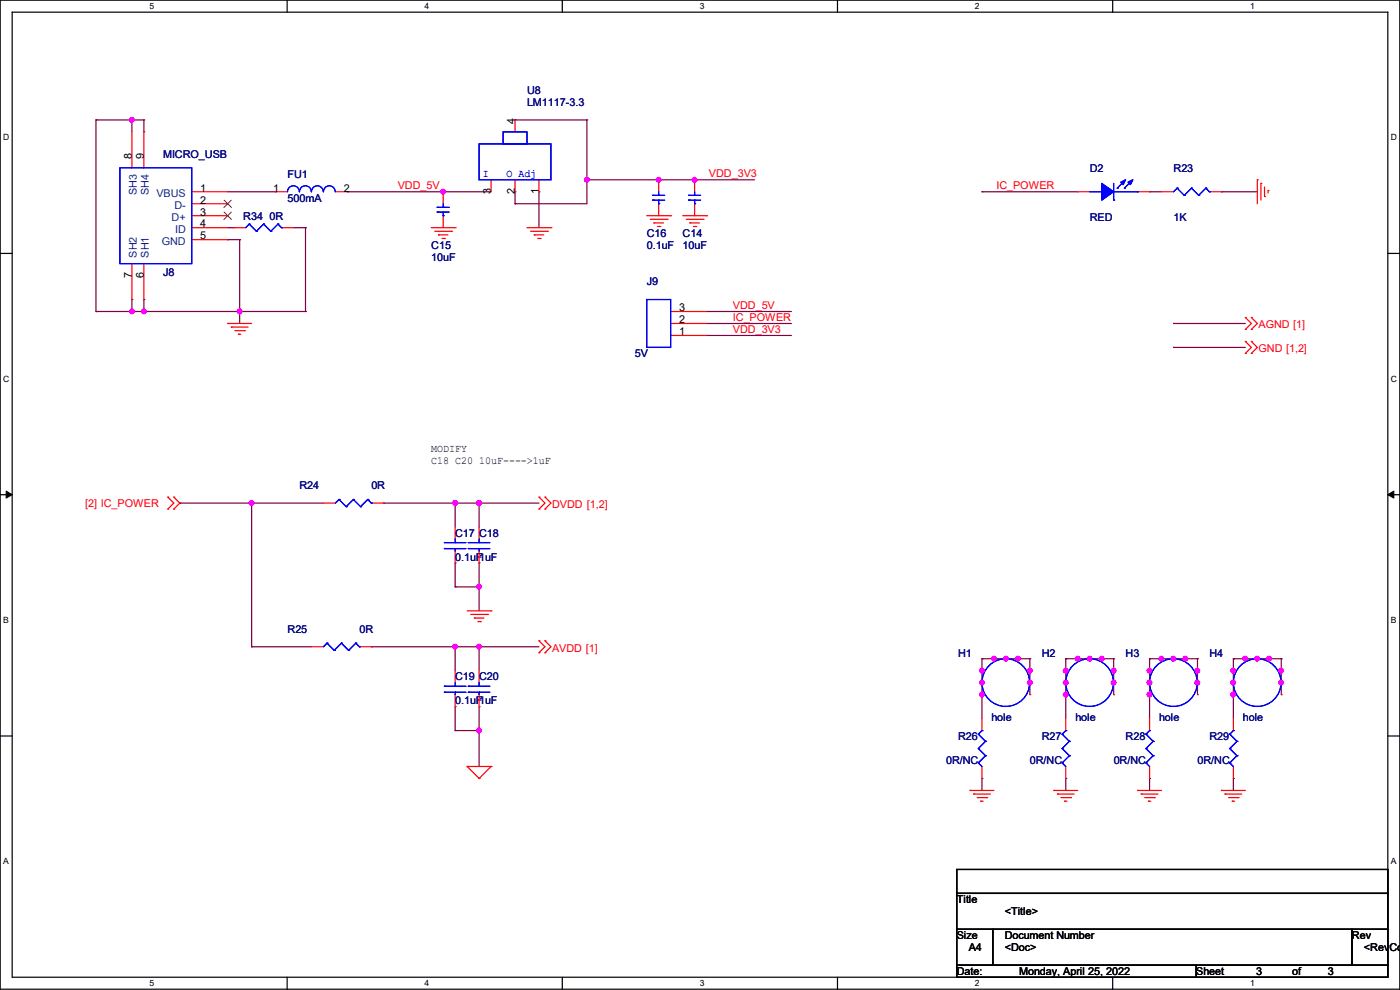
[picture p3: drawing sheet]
<svg xmlns="http://www.w3.org/2000/svg" width="297mm" height="210mm" viewBox="0 0 297 210" stroke-linecap="round" stroke-linejoin="round" font-family="sans-serif">
<path d="M0 0h297v209.8h-297zM2.6 2.6h291.8v204.7h-291.8z" fill="none" stroke="#000" stroke-width=".25"/>
<g fill="#fff">
<path d="M31.7 .3h1v2h-1z"/>
<path d="M31.7 207.6h1v1.9h-1z"/>
</g>
<path d="M60.9 0v2.6M60.9 207.3v2.5" fill="none" stroke="#000" stroke-width=".25"/>
<g fill="#fff">
<path d="M90.1 .3h1v2h-1z"/>
<path d="M90.1 207.6h1v1.9h-1z"/>
</g>
<path d="M119.3 0v2.6M119.3 207.3v2.5" fill="none" stroke="#000" stroke-width=".25"/>
<g fill="#fff">
<path d="M148.5 .3h.9v2h-.9z"/>
<path d="M148.5 207.6h.9v1.9h-.9z"/>
</g>
<path d="M177.7 0v2.6M177.7 207.3v2.5" fill="none" stroke="#000" stroke-width=".25"/>
<g fill="#fff">
<path d="M206.8 .3h1v2h-1z"/>
<path d="M206.8 207.6h1v1.9h-1z"/>
</g>
<path d="M236.1 0v2.6M236.1 207.3v2.5" fill="none" stroke="#000" stroke-width=".25"/>
<g fill="#fff">
<path d="M265.2 .3h1v2h-1z"/>
<path d="M265.2 207.6h1v1.9h-1z"/>
<path d="M.7 28.2h1.2v1.9h-1.2z"/>
<path d="M295.1 28.2h1.2v1.9h-1.2z"/>
<path d="M.7 79.3h1.2v2h-1.2z"/>
<path d="M295.1 79.3h1.2v2h-1.2z"/>
</g>
<path d="M0 53.8h2.6M294.4 53.8h2.6" fill="none" stroke="#000" stroke-width=".25"/>
<g fill="#fff">
<path d="M.7 130.5h1.2v2h-1.2z"/>
<path d="M295.1 130.5h1.1v2h-1.1z"/>
</g>
<path d="M0 104.9h2.6M294.4 104.9h2.6" fill="none" stroke="#000" stroke-width=".25"/>
<path d="M1.3 104.2l1.3 .7-1.3 .8zM294.4 104.9l1.3-.7v1.5z" fill="#000" stroke="#000" stroke-width=".21"/>
<g fill="#fff">
<path d="M.7 181.7h1.2v2h-1.2z"/>
<path d="M295.1 181.7h1.1v2h-1.1z"/>
</g>
<path d="M0 156.1h2.6M294.4 156.1h2.6M203 184.4h91.4v5.1h-91.4zM203 189.5h91.4v7.6h-91.4zM203 197.1h7.6v7.7h-7.6zM210.6 197.1h76.2v7.7h-76.2zM286.8 197.1h7.6v7.7h-7.6zM203 204.8h50.8v2.5h-50.8zM253.8 204.8h40.6v2.5h-40.6z" fill="none" stroke="#000" stroke-width=".25"/>
<g fill="none" stroke="#800040" stroke-width=".25">
<path d="M20.4 25.4h.1M20.4 25.4h10.1M20.4 25.4v40.7M28 25.4h.1M28 25.4v2.6M30.5 28h.1M30.5 25.4h.1M30.5 25.4v2.6M109.3 25.4h.1M109.3 25.4h15.2M124.5 25.4h.1M124.5 38.1h.1"/>
<path d="M124.5 25.4v17.8h-15.2M124.5 38.1h35.6M139.7 38.1h.1M147.4 38.1h.1M48.3 50.8h.1M48.3 40.7h10.2M48.3 50.8h2.5M48.3 48.3h1.3M49.6 48.3h.1M50.8 50.8h.1M50.8 50.8v17.8M58.5 40.7h.1"/>
<path d="M62.3 48.3h2.5M64.8 48.3h.1M64.8 48.3v17.8M73.7 40.7h.1M73.7 40.7h30.5M94 40.7h.1M109.3 40.7h.1M109.3 43.2h.1M109.3 40.7v2.5M114.3 40.7h.1M114.3 40.7v7.6M208.3 40.7h.1"/>
<path d="M208.3 40.7h20.3M243.9 40.7h.1M243.9 40.7h2.5M259.1 40.7h.1M259.1 40.7h7.6M20.4 66.1h.1M20.4 66.1h44.4M28 63.5h.1M28 66.1h.1M28 63.5v2.6M30.5 63.5h.1M30.5 66.1h.1"/>
<path d="M30.5 63.5v2.6M50.8 66.1h.1M64.8 66.1h.1M149.9 66.1h17.8M149.9 68.6h17.8M149.9 71.2h17.8M167.7 68.6h.1M167.7 66.1h.1M167.7 71.2h.1M249 68.6h.1M249 73.7h.1M249 68.6h15.2"/>
<path d="M249 73.7h15.2M38.1 106.7h.1M38.1 106.7h30.5M53.4 106.7h.1M53.4 106.7v30.5M81.3 106.7h.1M81.3 106.7h33M96.6 106.7h.1M96.6 119.4h.1M96.6 106.7v5.1M96.6 119.4v5.1M101.6 106.7h.1"/>
<path d="M101.6 119.4h.1M101.6 106.7v5.1M101.6 119.4v10.2M53.4 137.2h.1M53.4 137.2h12.7M78.8 137.2h.1M78.8 137.2h35.5M96.6 124.5h.1M96.6 137.2h.1M96.6 137.2v5.1M96.6 124.5h5M101.6 124.5h.1"/>
<path d="M101.6 137.2h.1M101.6 137.2v5.1M208.3 139.7h.1M208.3 139.7h10.2M208.3 139.7v12.7M210.9 139.7h.1M213.4 139.7h.1M215.9 139.7h.1M218.5 139.7h.1M218.5 139.7v7.7M226.1 139.7h.1M226.1 139.7h10.2"/>
<path d="M226.1 139.7v12.7M228.6 139.7h.1M231.2 139.7h.1M233.7 139.7h.1M236.3 139.7h.1M236.3 139.7v7.7M243.9 139.7h.1M243.9 139.7h10.1M243.9 139.7v12.7M246.4 139.7h.1M249 139.7h.1M251.5 139.7h.1"/>
<path d="M254 139.7h.1M254 139.7v7.7M261.7 139.7h.1M261.7 139.7h10.1M261.7 139.7v12.7M264.2 139.7h.1M266.7 139.7h.1M269.3 139.7h.1M271.8 139.7h.1M271.8 139.7v7.7M96.6 149.9h.1M96.6 155h.1"/>
<path d="M96.6 149.9v5.1M96.6 155h5M101.6 149.9h.1M101.6 155h.1M101.6 149.9v12.7M208.3 142.3h.1M208.3 144.8h.1M208.3 147.4h.1M218.5 142.3h.1M218.5 144.8h.1M226.1 142.3h.1M226.1 144.8h.1"/>
<path d="M226.1 147.4h.1M236.3 142.3h.1M236.3 144.8h.1M243.9 142.3h.1M243.9 144.8h.1M243.9 147.4h.1M254 142.3h.1M254 144.8h.1M261.7 142.3h.1M261.7 144.8h.1M261.7 147.4h.1M271.8 142.3h.1"/>
<path d="M271.8 144.8h.1M208.3 165.1h.1M208.3 165.1v2.6M226.1 165.1h.1M226.1 165.1v2.6M243.9 165.1h.1M243.9 165.1v2.6M261.7 165.1h.1M261.7 165.1v2.6"/>
</g>
<g fill="#f0f" stroke="#f0f" stroke-width=".25">
<circle cx="124.5" cy="38.1" r=".49"/>
<circle cx="139.7" cy="38.1" r=".49"/>
<circle cx="147.3" cy="38.1" r=".49"/>
<circle cx="94" cy="40.7" r=".49"/>
<circle cx="50.8" cy="66.1" r=".49"/>
<circle cx="28" cy="66.1" r=".49"/>
<circle cx="30.5" cy="66.1" r=".49"/>
<circle cx="53.4" cy="106.7" r=".49"/>
<circle cx="96.5" cy="106.7" r=".49"/>
<circle cx="101.6" cy="106.7" r=".49"/>
<circle cx="101.6" cy="124.5" r=".49"/>
<circle cx="96.5" cy="137.2" r=".49"/>
<circle cx="101.6" cy="137.2" r=".49"/>
<circle cx="101.6" cy="155" r=".49"/>
<circle cx="210.8" cy="139.7" r=".49"/>
<circle cx="208.3" cy="142.3" r=".49"/>
<circle cx="215.9" cy="139.7" r=".49"/>
<circle cx="213.4" cy="139.7" r=".49"/>
<circle cx="218.5" cy="142.3" r=".49"/>
<circle cx="226.1" cy="142.3" r=".49"/>
<circle cx="231.2" cy="139.7" r=".49"/>
<circle cx="228.6" cy="139.7" r=".49"/>
<circle cx="233.7" cy="139.7" r=".49"/>
<circle cx="236.2" cy="142.3" r=".49"/>
<circle cx="246.4" cy="139.7" r=".49"/>
<circle cx="243.9" cy="142.3" r=".49"/>
<circle cx="251.5" cy="139.7" r=".49"/>
<circle cx="248.9" cy="139.7" r=".49"/>
<circle cx="254" cy="142.3" r=".49"/>
<circle cx="264.2" cy="139.7" r=".49"/>
<circle cx="261.6" cy="142.3" r=".49"/>
<circle cx="269.3" cy="139.7" r=".49"/>
<circle cx="266.7" cy="139.7" r=".49"/>
<circle cx="271.8" cy="142.3" r=".49"/>
<circle cx="236.2" cy="144.8" r=".49"/>
<circle cx="208.3" cy="144.8" r=".49"/>
<circle cx="218.5" cy="144.8" r=".49"/>
<circle cx="226.1" cy="147.3" r=".49"/>
<circle cx="226.1" cy="144.8" r=".49"/>
<circle cx="243.9" cy="147.3" r=".49"/>
<circle cx="243.9" cy="144.8" r=".49"/>
<circle cx="254" cy="144.8" r=".49"/>
<circle cx="261.6" cy="144.8" r=".49"/>
<circle cx="271.8" cy="144.8" r=".49"/>
<circle cx="208.3" cy="147.3" r=".49"/>
<circle cx="28" cy="25.4" r=".49"/>
<circle cx="261.6" cy="147.3" r=".49"/>
</g>
<g fill="none" stroke="#f00" stroke-width=".25">
<path d="M28 28v7.6M30.5 28v7.6M104.2 38.1v2.6M109.3 25.4v2.6M109.3 38.1v2.6M114.3 38.1v2.6M139.7 38.1v2.6M147.4 38.1v2.6M266.7 38.1h.1M266.7 38.1v5.1M267.5 38.9h.1M267.5 38.9v3.6"/>
<path d="M268.3 39.7v2M28 55.9v7.6M30.5 55.9v7.6M40.7 45.8h7.6M40.7 48.3h7.6M40.7 40.7h7.6M40.7 43.2h7.6M40.7 50.8h7.6M49.6 48.3h2.5M58.5 40.7h2.5M59.7 48.3h2.6M71.2 40.7h2.5"/>
<path d="M91.5 48.3h5.1M92.2 49.1h3.6M93 49.8h.1M93 49.8h2M93.8 50.6h.5M94 40.7v2.5M94 45.8v2.5M94.3 50.6h.1M95.8 49.1h.1M96.6 48.3h.1M111.8 48.3h5.1M112.6 49.1h3.5"/>
<path d="M113.3 49.8h.1M113.3 49.8h2.1M114.1 50.6h.5M114.6 50.6h.1M116.1 49.1h.1M116.9 48.3h.1M137.2 45.8h5.1M138 46.5h3.5M138.7 47.3h.1M138.7 47.3h2.1M139.5 48h.5M139.7 43.2v2.6"/>
<path d="M140 48h.1M141.5 46.5h.1M142.3 45.8h.1M144.8 45.8h5.1M145.6 46.5h3.5M146.3 47.3h.1M146.3 47.3h2.1M147.1 48h.5M147.4 43.2v2.6M147.6 48h.1M149.1 46.5h.1M149.9 45.8h.1"/>
<path d="M228.6 40.7h2.6M241.3 40.7h2.6M246.4 40.7h2.6M256.6 40.7h2.5M268.3 41.7h.1M269 40.4h.1M269 40.4v.5M48.3 68.6h.1M48.3 68.6h5.1M49.1 69.4h.1M49.1 69.4h3.5M49.8 70.1h2.1"/>
<path d="M50.6 70.9h.1M50.6 70.9h.5M51.9 70.1h.1M142.3 68.6h7.6M142.3 71.2h7.6M142.3 66.1h7.6M264.2 67.4h.1M264.2 69.9h.1M264.2 72.4h.1M264.2 75h.1M264.2 67.4l1.3 1.2-1.3 1.3M264.2 72.4l1.3 1.3-1.3 1.3"/>
<path d="M265.5 67.4h.1M265.5 69.9h.1M265.5 72.4h.1M265.5 75h.1M265.5 67.4l1.2 1.2-1.2 1.3M265.5 72.4l1.2 1.3-1.2 1.3M35.6 108h.1M35.6 105.5h.1M35.6 105.5l1.3 1.2-1.3 1.3M36.9 105.5h.1M36.9 108h.1M36.9 105.5l1.2 1.2-1.2 1.3"/>
<path d="M68.6 106.7h2.6M78.8 106.7h2.5M96.6 111.8v2.5M96.6 116.9v2.5M101.6 111.8v2.5M101.6 116.9v2.5M114.3 105.5h.1M114.3 108h.1M114.3 105.5l1.3 1.2-1.3 1.3M115.6 105.5h.1M115.6 108h.1M115.6 105.5l1.3 1.2-1.3 1.3"/>
<path d="M66.1 137.2h2.5M76.2 137.2h2.6M99.1 129.6h5.1M99.9 130.3h3.5M100.6 131.1h.1M100.6 131.1h2.1M101.4 131.9h.5M101.9 131.9h.1M103.4 130.3h.1M104.2 129.6h.1M114.3 135.9h.1M114.3 138.5h.1"/>
<path d="M114.3 135.9l1.3 1.3-1.3 1.3M115.6 135.9h.1M115.6 138.5h.1M115.6 135.9l1.3 1.3-1.3 1.3M210.9 139.7h.1M213.4 139.7h.1M215.9 139.7h.1M228.6 139.7h.1M231.2 139.7h.1M233.7 139.7h.1M246.4 139.7h.1M249 139.7h.1"/>
<path d="M251.5 139.7h.1M264.2 139.7h.1M266.7 139.7h.1M269.3 139.7h.1M96.6 142.3v2.5M96.6 147.4v2.5M101.6 142.3v2.5M101.6 147.4v2.5M208.3 147.4h.1M208.3 144.8h.1M208.3 142.3h.1M208.3 152.4v2.6"/>
<path d="M218.5 142.3h.1M218.5 144.8h.1M218.5 147.4h.1M226.1 147.4h.1M226.1 144.8h.1M226.1 142.3h.1M226.1 152.4v2.6M236.3 142.3h.1M236.3 144.8h.1M236.3 147.4h.1M243.9 147.4h.1M243.9 144.8h.1"/>
<path d="M243.9 142.3h.1M243.9 152.4v2.6M254 142.3h.1M254 144.8h.1M254 147.4h.1M261.7 147.4h.1M261.7 144.8h.1M261.7 142.3h.1M261.7 152.4v2.6M271.8 142.3h.1M271.8 144.8h.1M271.8 147.4h.1"/>
<path d="M99.1 162.6h.1M99.1 162.6h5.1M99.1 162.6l2.5 2.5M101.6 165.1h.1M104.2 162.6h.1M104.2 162.6l-2.6 2.5M205.8 167.7h.1M205.8 167.7h5.1M206.5 168.4h.1M206.5 168.4h3.6M207.3 169.2h2M208.1 170h.1"/>
<path d="M208.1 170h.5M208.3 162.6v2.5M209.3 169.2h.1M223.6 167.7h.1M223.6 167.7h5M224.3 168.4h.1M224.3 168.4h3.6M225.1 169.2h2M225.8 170h.1M225.8 170h.6M226.1 162.6v2.5M227.1 169.2h.1"/>
<path d="M241.3 167.7h.1M241.3 167.7h5.1M242.1 168.4h.1M242.1 168.4h3.6M242.9 169.2h2M243.6 170h.1M243.6 170h.5M243.9 162.6v2.5M244.9 169.2h.1M259.1 167.7h.1M259.1 167.7h5.1M259.9 168.4h.1"/>
<path d="M259.9 168.4h3.5M260.6 169.2h2.1M261.4 170h.1M261.4 170h.5M261.7 162.6v2.5M262.7 169.2h.1"/>
</g>
<g fill="none" stroke="#00f" stroke-width=".25">
<path d="M25.4 35.6h15.3v20.3h-15.3zM101.6 30.5h15.3v7.6h-15.3zM106.7 28h5.1v2.5h-5.1zM236.3 38.9v3.6M237 39.9h.1M238.5 39.9h.1M238.5 38.4l-1.5 1.5M240.1 38.4l-1.6 1.5M249.7 39.9h.1M249.7 39.9l-.7 .8M249.7 39.9l1.5 1.5M252.8 39.9h.1"/>
<path d="M252.8 39.9l-1.6 1.5M252.8 39.9l1.5 1.5M255.8 39.9h.1M255.8 39.9l-1.5 1.5M255.8 39.9l.8 .8M52.9 47.5h.1M52.9 47.5l-.8 .8M52.9 47.5l1.5 1.6M54.4 49.1h.1M55.9 47.5h.1M55.9 47.5l-1.5 1.6M55.9 47.5l1.5 1.6"/>
<path d="M57.4 49.1h.1M59 47.5h.1M59 47.5l-1.6 1.6M59 47.5l.7 .8M59.7 48.3h.1M61 40.7a1.25 1.25 0 0 1 1.3-1.3 1.25 1.25 0 0 1 1.2 1.3M63.5 40.7a1.25 1.25 0 0 1 1.3-1.3 1.25 1.25 0 0 1 1.2 1.3M66.1 40.7a1.25 1.25 0 0 1 1.2-1.3 1.25 1.25 0 0 1 1.3 1.3M68.6 40.7a1.25 1.25 0 0 1 1.3-1.3 1.25 1.25 0 0 1 1.2 1.3M92.8 44h.1M92.8 45h.1M92.8 44h2.5"/>
<path d="M92.8 45h2.5M94 45.8h.1M94 44h.1M94 43.2v.8M94 45v.8M138.5 41.4h.1M138.5 42.5h.1M138.5 41.4h2.5M138.5 42.5h2.5M139.7 43.2h.1M139.7 41.4h.1M139.7 40.7v.7"/>
<path d="M139.7 42.5v.7M146.1 41.4h.1M146.1 42.5h.1M146.1 41.4h2.5M146.1 42.5h2.5M147.4 43.2h.1M147.4 41.4h.1M147.4 40.7v.7M147.4 42.5v.7M231.2 40.7h2.5M233.7 40.7h.1M236.3 42.5h.1"/>
<path d="M236.3 40.7h5M241.3 40.7h.1M251.2 41.4h.1M254.3 41.4h.1M256.6 40.7h.1M137.2 63.5h5.1v10.2h-5.1zM71.9 106h.1M71.9 106l-.7 .7M71.9 106l1.5 1.5M73.4 107.5h.1M75 106h.1M75 106l-1.6 1.5"/>
<path d="M75 106l1.5 1.5M76.5 107.5h.1M78 106h.1M78 106l-1.5 1.5M78 106l.8 .7M78.8 106.7h.1M94.3 115.1h.1M94.3 116.4h.1M94.3 115.1h4.5M94.3 116.4h4.5M96.6 116.4h.1M96.6 115.1h.1"/>
<path d="M96.6 114.3v.8M96.6 116.4v.5M99.4 115.1h.1M99.4 116.4h.1M99.4 115.1h4.5M99.4 116.4h4.5M101.6 116.4h.1M101.6 115.1h.1M101.6 114.3v.8M101.6 116.4v.5M69.4 136.4h.1M69.4 136.4l-.8 .8"/>
<path d="M69.4 136.4l1.5 1.6M70.9 138h.1M72.4 136.4h.1M72.4 136.4l-1.5 1.6M72.4 136.4l1.6 1.6M74 138h.1M75.5 136.4h.1M75.5 136.4l-1.5 1.6M75.5 136.4l.7 .8M76.2 137.2h.1M94.3 145.6h.1M94.3 146.9h.1"/>
<path d="M94.3 145.6h4.5M94.3 146.9h4.5M96.6 146.9h.1M96.6 145.6h.1M96.6 144.8v.8M96.6 146.9v.5M99.4 145.6h.1M99.4 146.9h.1M99.4 145.6h4.5M99.4 146.9h4.5M101.6 146.9h.1M101.6 145.6h.1"/>
<path d="M101.6 144.8v.8M101.6 146.9v.5M207.6 158.8h.1M207.6 155.7h.1M207.6 158.8l1.5 1.5M207.6 155.7l1.5 1.6M208.3 155h.1M208.3 155l-.7 .7M209.1 157.3h.1M209.1 157.3l-1.5 1.5M225.3 158.8h.1M225.3 155.7h.1"/>
<path d="M225.3 158.8l1.6 1.5M225.3 155.7l1.6 1.6M226.1 155h.1M226.1 155l-.8 .7M226.9 157.3h.1M226.9 157.3l-1.6 1.5M243.1 158.8h.1M243.1 155.7h.1M243.1 158.8l1.5 1.5M243.1 155.7l1.5 1.6M243.9 155h.1M243.9 155l-.8 .7"/>
<path d="M244.6 157.3h.1M244.6 157.3l-1.5 1.5M260.9 158.8h.1M260.9 155.7h.1M260.9 158.8l1.5 1.5M260.9 155.7l1.5 1.6M261.7 155h.1M261.7 155l-.8 .7M262.4 157.3h.1M262.4 157.3l-1.5 1.5M207.6 161.8h.1M207.6 161.8l.7 .8"/>
<path d="M209.1 160.3h.1M209.1 160.3l-1.5 1.5M225.3 161.8h.1M225.3 161.8l.8 .8M226.9 160.3h.1M226.9 160.3l-1.6 1.5M243.1 161.8h.1M243.1 161.8l.8 .8M244.6 160.3h.1M244.6 160.3l-1.5 1.5M260.9 161.8h.1M260.9 161.8l.8 .8"/>
<path d="M262.4 160.3h.1M262.4 160.3l-1.5 1.5"/>
<circle cx="213.4" cy="144.8" r="5.1"/>
<circle cx="231.2" cy="144.8" r="5.1"/>
<circle cx="248.9" cy="144.8" r="5.1"/>
<circle cx="266.7" cy="144.8" r="5.1"/>
</g>
<g fill="#00f" stroke="#00f" stroke-width=".25">
<path d="M233.7 38.9l2.6 1.8-2.6 1.8z" fill-rule="evenodd"/>
<path d="M239.3 38.7l1-.6-.5 1.1z" fill-rule="evenodd"/>
<path d="M237.8 38.7l1-.6-.5 1.1z" fill-rule="evenodd"/>
<path d="M233.7 38.9l2.6 1.8-2.6 1.8z" fill-rule="evenodd"/>
<path d="M239.3 38.7l1-.6-.5 1.1z" fill-rule="evenodd"/>
<path d="M237.8 38.7l1-.6-.5 1.1z" fill-rule="evenodd"/>
</g>
<path d="M47.5 42.5l1.6 1.5M47.5 45l1.6 1.6M49.1 42.5l-1.6 1.5M49.1 45l-1.6 1.6" fill="none" stroke="#804000" stroke-width=".21"/>
<g font-size="2.3" fill="#000080">
<text x="111.8" y="19.9">U8</text>
<text x="111.8" y="22.4">LM1117-3.3</text>
<text x="34.6" y="33.6">MICRO_USB</text>
<text x="61" y="37.7">FU1</text>
<text x="231.2" y="36.4">D2</text>
<text x="249" y="36.4">R23</text>
<text x="51.6" y="46.6">R34 0R</text>
<text x="61" y="42.8">500mA</text>
<text x="231.2" y="46.8">RED</text>
<text x="249" y="46.8">1K</text>
<text x="91.5" y="52.9">C15</text>
<text x="137.2" y="50.4">C16</text>
<text x="137.2" y="52.9">0.1uF</text>
<text x="144.8" y="50.4">C14</text>
<text x="144.8" y="52.9">10uF</text>
<text x="34.6" y="58.5">J8</text>
<text x="91.5" y="55.5">10uF</text>
<text x="137.2" y="60.5">J9</text>
<text x="134.7" y="75.8">5V</text>
<text x="63.5" y="103.7">R24</text>
<text x="78.8" y="103.7">0R</text>
<text x="96.6" y="113.9">C17</text>
<text x="101.6" y="113.9">C18</text>
<text x="96.6" y="119">0.1uF1uF</text>
<text x="61" y="134.2">R25</text>
<text x="76.2" y="134.2">0R</text>
<text x="203.2" y="139.3">H1</text>
<text x="221" y="139.3">H2</text>
<text x="238.8" y="139.3">H3</text>
<text x="256.6" y="139.3">H4</text>
<text x="96.6" y="144.4">C19</text>
<text x="96.6" y="149.4">0.1uF1uF</text>
<text x="101.6" y="144.4">C20</text>
<text x="210.4" y="153">hole</text>
<text x="228.1" y="153">hole</text>
<text x="245.9" y="153">hole</text>
<text x="263.7" y="153">hole</text>
<text x="203.2" y="157.1">R26</text>
<text x="221" y="157.1">R27</text>
<text x="238.8" y="157.1">R28</text>
<text x="256.6" y="157.1">R29</text>
<text x="200.7" y="162.1">0R/NC</text>
<text x="218.5" y="162.1">0R/NC</text>
<text x="236.3" y="162.1">0R/NC</text>
<text x="254" y="162.1">0R/NC</text>
</g>
<g font-size="2.3">
<text x="109.2" y="26.2" transform="rotate(-90 109.2 26.2)">4</text>
<text x="27.9" y="33.8" transform="rotate(-90 27.9 33.8)">8</text>
<text x="30.5" y="33.8" transform="rotate(-90 30.5 33.8)">9</text>
<text x="42.5" y="40.6">1</text>
<text x="58" y="40.6">1</text>
<text x="72.9" y="40.6">2</text>
<text x="104.1" y="41.2" transform="rotate(-90 104.1 41.2)">3</text>
<text x="109.2" y="41.2" transform="rotate(-90 109.2 41.2)">2</text>
<text x="114.3" y="41.2" transform="rotate(-90 114.3 41.2)">1</text>
<text x="42.5" y="43.2">2</text>
<text x="42.5" y="45.7">3</text>
<text x="42.5" y="48.3">4</text>
<text x="42.5" y="50.8">5</text>
<text x="27.9" y="59" transform="rotate(-90 27.9 59)">7</text>
<text x="30.5" y="59" transform="rotate(-90 30.5 59)">6</text>
<text x="144.1" y="71.1">1</text>
<text x="144.1" y="68.6">2</text>
<text x="144.1" y="66">3</text>
<text x="91.5" y="95.9">MODIFY</text>
<text x="91.5" y="98.4">C18 C20 10uF----&gt;1uF</text>
<text x="203" y="191.6">Title</text>
<text x="213.2" y="194.1">&lt;Title&gt;</text>
<text x="203" y="199.2">Size</text>
<text x="205.5" y="201.8">A4</text>
<text x="213.1" y="199.2">Document Number</text>
<text x="213.2" y="201.8">&lt;Doc&gt;</text>
<text x="286.8" y="199.2">Rev</text>
<text x="289.4" y="201.8">&lt;RevCod</text>
<text x="203" y="206.8">Date:</text>
<text x="216.2" y="206.8">Monday, April 25, 2022</text>
<text x="253.8" y="206.8">Sheet</text>
<text x="266.5" y="206.8">3</text>
<text x="274.1" y="206.8">of</text>
<text x="281.7" y="206.8">3</text>
</g>
<g font-size="2.3" fill="#004080">
<text x="29" y="41.3" transform="rotate(-90 29 41.3)">SH3</text>
<text x="31.6" y="41.3" transform="rotate(-90 31.6 41.3)">SH4</text>
<text x="33.2" y="41.7">VBUS</text>
<text x="36.4" y="46.8">D+</text>
<text x="37" y="44.3">D-</text>
<text x="34.3" y="51.9">GND</text>
<text x="37.1" y="49.4">ID</text>
<text x="29" y="54.7" transform="rotate(-90 29 54.7)">SH2</text>
<text x="31.6" y="54.7" transform="rotate(-90 31.6 54.7)">SH1</text>
</g>
<g font-size="2.3" fill="#f00">
<text x="84.4" y="40.2">VDD_5V</text>
<text x="150.4" y="37.6">VDD_3V3</text>
<text x="211.4" y="40.2">IC_POWER</text>
<text x="155.5" y="65.6">VDD_5V</text>
<text x="155.5" y="68.1">IC_POWER</text>
<text x="155.5" y="70.7">VDD_3V3</text>
<text x="267" y="69.7">AGND [1]</text>
<text x="267" y="74.8">GND [1,2]</text>
<text x="18.1" y="107.5">[2] IC_POWER</text>
<text x="117.1" y="107.8">DVDD [1,2]</text>
<text x="117.1" y="138.3">AVDD [1]</text>
</g>
<g font-size="2.3" fill="#00f">
<text x="102.4" y="37.5">I</text>
<text x="107.5" y="37.5">O Adj</text>
</g>
<g font-size="1.8">
<text x="31.7" y="1.9">5</text>
<text x="90.1" y="1.9">4</text>
<text x="148.5" y="1.9">3</text>
<text x="206.8" y="1.9">2</text>
<text x="265.2" y="1.9">1</text>
<text x=".7" y="29.8">D</text>
<text x="295.1" y="29.8">D</text>
<text x=".7" y="80.9">C</text>
<text x="295.1" y="80.9">C</text>
<text x=".7" y="132.1">B</text>
<text x="295.1" y="132.1">B</text>
<text x=".7" y="183.3">A</text>
<text x="295.1" y="183.3">A</text>
<text x="31.7" y="209.2">5</text>
<text x="90.1" y="209.2">4</text>
<text x="148.5" y="209.2">3</text>
<text x="206.8" y="209.2">2</text>
<text x="265.2" y="209.2">1</text>
</g>
</svg>
